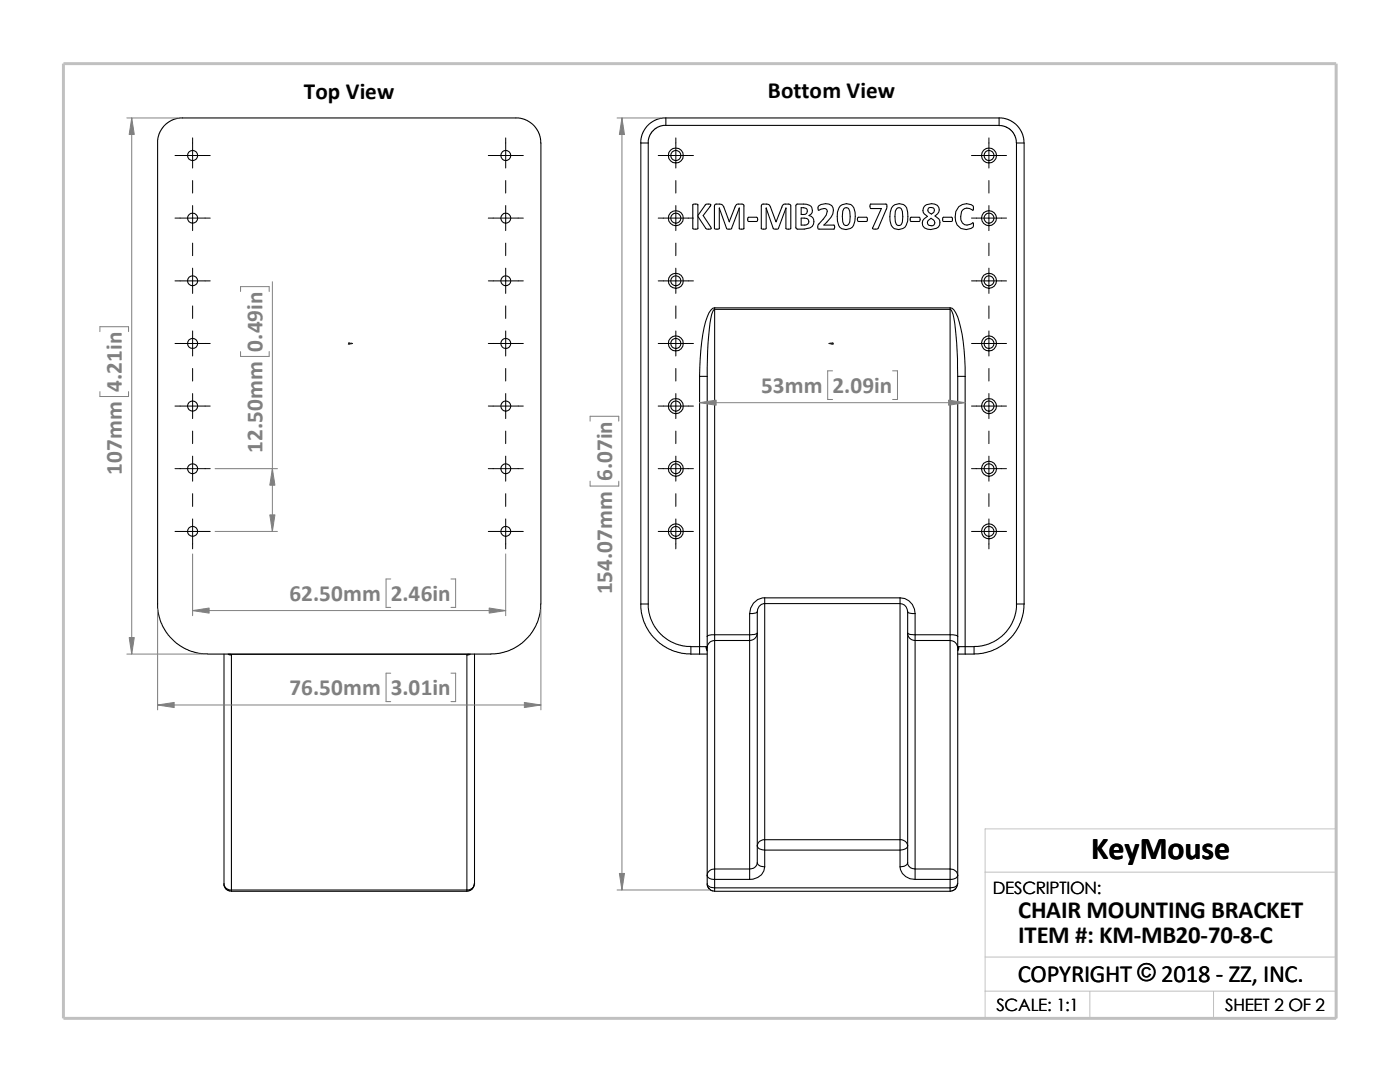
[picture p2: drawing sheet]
<svg xmlns="http://www.w3.org/2000/svg" width="279mm" height="216mm" viewBox="0 0 279 216" stroke-linecap="round" stroke-linejoin="round" font-family="sans-serif">
<path d="M196.6 174h70.1M196.6 197.8h70.1M196.6 191h70.1M217.5 197.8v5.4M242.2 197.8v5.4M26.8 203.2h239.9v-37.8h-70.1v37.8" fill="none" stroke="#c0c0c0" stroke-width=".2"/>
<path d="M12.7 12.7h254v190.5h-254z" fill="none" stroke="#c0c0c0" stroke-width=".59"/>
<g fill="none" stroke="#000" stroke-width=".21">
<path d="M31.5 28.5l.2-1.6 .9-1.7 1.5-1.1 1.7-.6h67.7l1.8 .6 1.4 1.1 1 1.7 .2 1.6v92M31.5 28.5v92.9l.4 2.3 .7 1.5 .9 1.5 1.4 1.4 1.8 1.2 1.6 .7 1.5 .4 1.6 .1M127.9 28.5v92M127.9 28.5h1.5M129.4 28.5v92M132.9 23.5l-.9 .1-1.1 .3-1.1 .7-.7 .6-1 1.7-.2 1.6M132.9 23.5h66.5M132.9 25h-.6l-.9 .3-1.1 .8-.8 1.3-.1 1.1M132.9 23.5v1.5M199.4 23.5v1.5h-66.5M199.4 23.5l.9 .1 1 .3 .8 .4 .9 .8 1 1.5 .3 1v.9M199.4 25.1l1.3 .2 1.1 .7 .7 1 .4 1.5"/>
<path d="M202.9 28.5v92M202.9 28.5h1.5v92M138.3 40.8a.73 .73 0 0 1 1 .1v2.1l1.5-2.1a.72 .72 0 0 1 1.1 0l-1.6 2.1 1.5 2.3 .1 .3-.2 .1a.72 .72 0 0 1-.9-.1l-1.5-2.4v2.4a.69 .69 0 0 1-1 0zM143.6 41.5v4.1a.62 .62 0 0 1-1 0v-4.5l.2-.4 1.4 .2 1.3 3.3M143.6 41.5l1.4 4.1a.85 .85 0 0 0 1 0l1.5-4.1M143.6 41.5h.1M145.5 44.2h.1M147.5 41.5v4.1a.72 .72 0 0 0 1 0v-4.6l-.4-.3h-.7a.62 .62 0 0 0-.7 .6l-1.2 2.9M147.5 41.5h.1M149.3 43.4l1.7-.1a.53 .53 0 0 1 0 .9h-1.6l-.2-.2zM152.9 41.5v4.1a.66 .66 0 0 1-1 0v-4.5l.2-.3 .9-.1 .5 .2 1.4 3.3 1.1-2.9a.61 .61 0 0 1 .7-.6l.9 .1 .2 .2v4.6a.66 .66 0 0 1-1 0v-4.1M152.9 41.5l1.4 4.1a.91 .91 0 0 0 1.1 0l1.4-4.1"/>
<path d="M152.9 41.5h.1M156.8 41.5h.1M158.9 40.8l.2-.1a3.5 3.5 0 0 1 2.7 .4 1.19 1.19 0 0 1-.3 1.9 1.3 1.3 0 0 1 1 1.2 1.3 1.3 0 0 1-.8 1.3l-1.2 .2h-1.4l-.3-.2zM159.9 43.5l1.1 .1a.7 .7 0 0 1 .4 .8 .7 .7 0 0 1-.8 .5h-.7zM159.9 41.4l1 .2a.69 .69 0 0 1 .2 .8 .69 .69 0 0 1-.7 .4h-.5zM163.4 41.1a2.27 2.27 0 0 1 2.6-.1 1.87 1.87 0 0 1-.2 2.4l-1.4 1.5h2a.56 .56 0 0 1 0 .8h-3.1a.91 .91 0 0 1 .1-1l1.5-1.8 .2-.7a.56 .56 0 0 0-.6-.6l-1.2 .4-.1-.5zM167.7 41.1a1.72 1.72 0 0 1 1.9-.4 1.72 1.72 0 0 1 1 1.6 4.2 4.2 0 0 1-.5 3 1.72 1.72 0 0 1-1.9 .4 1.72 1.72 0 0 1-1.1-1.6 3.7 3.7 0 0 1 .6-3zM168.4 41.7a.66 .66 0 0 1 1 0 4 4 0 0 1-.1 3.1 .62 .62 0 0 1-.9 0 4.3 4.3 0 0 1 0-3.1zM171.2 43.4l1.7-.1a.61 .61 0 0 1 0 .9h-1.6l-.2-.4zM173.7 40.8l3.2-.1 .1 .2v.6l-1.7 4.1a.82 .82 0 0 1-1.2 0l1.8-4h-2.1l-.2-.5zM178.2 41.1a1.7 1.7 0 0 1 1.9-.4 1.7 1.7 0 0 1 1 1.6 3.2 3.2 0 0 1-.9 3.3 1.68 1.68 0 0 1-2.6-1.5 4 4 0 0 1 .6-3zM178.9 41.7a.62 .62 0 0 1 1 0 4.3 4.3 0 0 1 0 3.1 .66 .66 0 0 1-1 0 4 4 0 0 1 0-3.1z"/>
<path d="M181.7 43.4l1.7-.1a.53 .53 0 0 1 0 .9h-1.6l-.1-.2zM184.5 41.1a1.97 1.97 0 0 1 2.9 .3 1.35 1.35 0 0 1-.8 1.7l.8 .6a1.31 1.31 0 0 1-.5 1.9 2.12 2.12 0 0 1-2.8-.6 1.41 1.41 0 0 1 1-1.8l-.7-.6a1.21 1.21 0 0 1 .1-1.5zM185.3 44l.5-.4 .5 .3a.64 .64 0 0 1 .2 .7 .64 .64 0 0 1-.7 .4h-.4a.64 .64 0 0 1-.1-1zM185.3 41.5a.78 .78 0 0 1 1.2 .5l-.1 .4-.5 .3-.4-.2a.65 .65 0 0 1-.2-1zM188.1 43.5l.2-.2h1.6a.61 .61 0 0 1 0 .9h-1.6l-.2-.2zM191.3 41.2a2.23 2.23 0 0 1 2.9-.1l.1 .7-.2 .2a1.43 1.43 0 0 0-2.2 .2 2.01 2.01 0 0 0 .6 2.6 2.26 2.26 0 0 0 1.7-.3l.1 .6a2.12 2.12 0 0 1-2.5 .5 2.12 2.12 0 0 1-1.2-2.3l.2-1.1zM139.6 75.1v53.9M139.6 75.1h1.5M141.1 75.1v51.9M142.6 61.4v.3M142.6 61.7v65M142.6 61.7h47"/>
<path d="M142.6 61.4h47M142.6 61.4a2.31 2.31 0 0 0-1.5 1.8 38.7 38.7 0 0 0-1.5 11.9M142.6 61.7a2.47 2.47 0 0 0-.7 1.8 66.4 66.4 0 0 0-.8 11.6M189.6 61.7a2.47 2.47 0 0 1 .8 1.8 71.6 71.6 0 0 1 .7 11.6M189.6 61.4a2.24 2.24 0 0 1 1.5 1.8 37.2 37.2 0 0 1 1.5 11.9M189.6 61.4v.3M189.6 61.7v65M191.1 75.1h1.5M191.1 75.1v51.9M192.6 75.1v53.9M152.6 119.3v1.1M152.6 119.3a3 3 0 0 0-3 3.1"/>
<path d="M152.6 119.3h27M179.6 119.3a3 3 0 0 1 3 3.1M179.6 119.3v1.1M44.7 130.5v45.9M45.5 130.5l.7 .2M45.7 130.5l.2 .1M45.9 130.6l.3 .1M45.9 130.6h47.6M46.2 130.7v46.9M93.2 130.7v46.9M93.5 130.6l-.3 .1M93.7 130.5l-.2 .1"/>
<path d="M93.9 130.5l-.7 .2M94.7 130.5v45.9a1.39 1.39 0 0 1-1.5 1.2M107.9 120.5l-.1 1.6-.4 1.6-.6 1.5-1 1.5-1.7 1.7-1.4 .9-1.6 .7-1.6 .4-1.5 .1h-56.6M127.9 120.5l.1 1.8 .6 2 .9 1.8 1.1 1.2 1.7 1.5 1.7 1 2 .5 1.9 .2M127.9 120.5h1.5M129.4 120.5l.1 1.5 .4 1.5 .7 1.5 1.2 1.5 1.6 1.3 1.5 .7 1.5 .4 1.5 .1M137.9 130.5h1.7M139.6 129h1.3M139.6 130.5h1.5M139.6 129h-1.7v1.5M139.6 129v1.5M140.9 129h.1l.1 .8"/>
<path d="M140.9 129l.2 .9M141.1 129.3v45.4M141.1 127v2.3M142.6 127.8v45.6M142.6 126.7v1.1M142.6 127.8h7M142.6 126.7h7M142.6 127.8a1.45 1.45 0 0 0-1.5 1.5M142.6 126.7a1.71 1.71 0 0 0-1.5 .3M149.6 122.4v4.3M149.6 127.8v45.6M149.6 126.7v1.1"/>
<path d="M149.6 126.7a1.92 1.92 0 0 0 1.5-.4 1.52 1.52 0 0 1-1.5 1.5M151.1 122.1v46.7M151.1 122.1a1.92 1.92 0 0 1-1.5 .3M152.6 120.4v47.2M152.6 120.4h-.2a1.57 1.57 0 0 0-1.3 1.7M152.6 120.4h27M179.6 120.4v47.2M179.6 120.4a1.55 1.55 0 0 1 1.5 1.7M181.1 122.1v46.7M181.1 122.1a1.71 1.71 0 0 0 1.5 .3M182.6 127.8h7M182.6 122.4v4.3"/>
<path d="M182.6 126.7h7M182.6 126.7a1.71 1.71 0 0 1-1.5-.4 1.45 1.45 0 0 0 1.5 1.5M182.6 127.8v45.6M182.6 126.7v1.1M189.6 127.8v45.6M189.6 127.8a1.52 1.52 0 0 1 1.5 1.5M189.6 126.7v1.1M189.6 126.7a1.92 1.92 0 0 1 1.5 .3M191.1 130.5h1.5M191.1 129.3v45.4M191.1 127v2.3M191.3 129h1.3"/>
<path d="M191.3 129l-.2 .8M191.3 129l-.2 .9M192.6 129h1.8M192.6 129v1.5M194.4 129v1.5h-1.8M202.9 120.5l-.1 1.5-.4 1.5-.8 1.5-1.2 1.5-1.6 1.3-1.4 .7-1.6 .4-1.4 .1M202.9 120.5h1.5M204.4 120.5l-.2 1.8-.6 2-1.3 2.4-1.4 1.4-1.8 1.2-1.6 .7-1.5 .4-1.6 .1M44.7 176.4l.1 .6 .4 .5 1 .3M44.7 176.4a1.32 1.32 0 0 0 1.5 1.2M46.2 177.6v.2M46.2 177.8h47"/>
<path d="M46.2 177.6h47M93.2 177.6v.2M94.7 176.4l-.4 .9-.4 .4-.7 .1M141.1 174.7a1.23 1.23 0 0 0 1.5 .8M141.1 176.4a1.34 1.34 0 0 0 1.5 .8M141.1 174.7v1.7M141.1 176.4l.2 .6 .3 .5 1 .3M142.6 173.4v2.1M142.6 177.2v.6M142.6 177.8h47M142.6 175.5h7M142.6 177.2h47"/>
<path d="M142.6 175.5v1.7M142.6 173.4h7M142.6 173.4a1.39 1.39 0 0 0-1.5 1.3M149.6 173.4v2.1M151.1 168.8a1.3 1.3 0 0 0 1.5 .8M151.1 172.2a1.34 1.34 0 0 0 1.5 .8M151.1 172.2a1.39 1.39 0 0 1-1.5 1.2M151.1 168.8v3.4M152.6 167.6v2M152.6 173a2.69 2.69 0 0 1-3 2.5M152.6 169.6h27M152.6 167.6h27"/>
<path d="M152.6 169.6v3.4M152.6 167.6a1.32 1.32 0 0 0-1.5 1.2M179.6 167.6v2M179.6 167.6a1.39 1.39 0 0 1 1.5 1.2M179.6 173a2.74 2.74 0 0 0 3 2.5M179.6 169.6v3.4M181.1 168.8a1.41 1.41 0 0 1-1.5 .8M181.1 172.2a1.46 1.46 0 0 1-1.5 .8M181.1 172.2a1.33 1.33 0 0 0 1.5 1.2M181.1 168.8v3.4M182.6 175.5h7M182.6 173.4h7"/>
<path d="M182.6 173.4v2.1M189.6 173.4v2.1M189.6 173.4a1.47 1.47 0 0 1 1.5 1.3M189.6 177.2v.6M189.6 175.5v1.7M191.1 176.4l-.3 .9-.5 .4-.7 .1M191.1 174.7v1.7a1.46 1.46 0 0 1-1.5 .8M191.1 174.7a1.33 1.33 0 0 1-1.5 .8"/>
<circle cx="38.4" cy="31" r="1.01"/>
<circle cx="100.9" cy="31" r="1"/>
<circle cx="134.9" cy="31" r="1.5"/>
<circle cx="134.9" cy="31" r="1.01"/>
<circle cx="197.4" cy="31" r="1"/>
<circle cx="197.4" cy="31" r="1.49"/>
<circle cx="38.4" cy="56" r="1"/>
<circle cx="38.4" cy="43.5" r="1"/>
<circle cx="100.9" cy="56" r=".99"/>
<circle cx="100.9" cy="43.5" r=".99"/>
<circle cx="134.9" cy="56" r="1"/>
<circle cx="134.9" cy="43.5" r="1.51"/>
<circle cx="134.9" cy="56" r="1.51"/>
<circle cx="134.9" cy="43.5" r="1"/>
<circle cx="197.4" cy="56" r=".99"/>
<circle cx="197.4" cy="43.5" r=".99"/>
<circle cx="197.4" cy="43.5" r="1.5"/>
<circle cx="197.4" cy="56" r="1.5"/>
<circle cx="38.4" cy="68.5" r="1"/>
<circle cx="100.9" cy="68.5" r=".99"/>
<circle cx="134.9" cy="68.5" r="1.5"/>
<circle cx="134.9" cy="68.5" r="1"/>
<circle cx="197.4" cy="68.5" r="1.49"/>
<circle cx="197.4" cy="68.5" r=".99"/>
<circle cx="38.4" cy="81" r="1.01"/>
<circle cx="38.4" cy="93.5" r="1"/>
<circle cx="100.9" cy="81" r="1"/>
<circle cx="100.9" cy="93.5" r=".99"/>
<circle cx="134.9" cy="81" r="1.01"/>
<circle cx="134.9" cy="93.5" r="1.51"/>
<circle cx="134.9" cy="81" r="1.51"/>
<circle cx="134.9" cy="93.5" r="1"/>
<circle cx="197.4" cy="81" r="1"/>
<circle cx="197.4" cy="93.5" r=".99"/>
<circle cx="197.4" cy="81.1" r="1.5"/>
<circle cx="197.4" cy="93.5" r="1.5"/>
<circle cx="38.4" cy="106" r="1"/>
<circle cx="100.9" cy="106" r=".99"/>
<circle cx="134.9" cy="106" r="1.5"/>
<circle cx="134.9" cy="106" r="1"/>
<circle cx="197.4" cy="106" r="1.49"/>
<circle cx="197.4" cy="106" r=".99"/>
</g>
<g fill="#00f" stroke="#00f" stroke-width=".2">
<path d="M70 68.5h.4l-.4 .1z"/>
<path d="M165.4 68.5h.4v.1z"/>
</g>
<path d="M69.6 68.5h.8M69.6 68.4l.2 .3M69.7 68.5h.1M69.7 68.4v.3M69.8 68.4l-.3 .3M165.4 68.5h.9M166 68.4l.3 .3M166.1 68.5h.1M166.1 68.4v.3M166.2 68.4l-.3 .3" fill="none" stroke="#00f" stroke-width=".2"/>
<g fill="none" stroke="#000" stroke-width=".2">
<path d="M34.9 31h7.1M38.4 27.5v6M38.4 36v2.5M97.5 31h6.9M100.9 27.5v6M100.9 36v2.5M131.4 31h7M134.9 27.5v6M134.9 36v2.5M193.9 31h7M197.4 27.5v6M197.4 36v2.5"/>
<path d="M34.9 56h7.1M34.9 43.5h7.1M38.4 41v5M38.4 48.5v2.5M38.4 53.5v5M97.5 56h6.9M97.5 43.5h6.9M100.9 41v5M100.9 48.5v2.5M100.9 53.5v5M131.4 56h7M131.4 43.5h7"/>
<path d="M134.9 41v5M134.9 48.5v2.5M134.9 53.5v5M193.9 56h7M193.9 43.5h7M197.4 41v5M197.4 48.5v2.5M197.4 53.5v5M34.9 68.5h7.1M38.4 61v2.5M38.4 66v5M38.4 73.5v2.5"/>
<path d="M38.4 78.5v5M97.5 68.5h6.9M100.9 61v2.5M100.9 66v5M100.9 73.5v2.5M100.9 78.5v5M131.4 68.5h7M134.9 61v2.5M134.9 66v5M134.9 73.5v2.5M134.9 78.5v5M193.9 68.5h7"/>
<path d="M197.4 61v2.5M197.4 66v5M197.4 73.5v2.5M197.4 78.5v5M34.9 93.5h7.1M34.9 81h7.1M38.4 86v2.5M38.4 91v5M38.4 98.5v2.5M97.5 93.5h6.9M97.5 81h6.9M100.9 86v2.5"/>
<path d="M100.9 91v5M100.9 98.5v2.5M131.4 93.5h7M131.4 81h7M134.9 86v2.5M134.9 91v5M134.9 98.5v2.5M193.9 93.5h7M193.9 81h7M197.4 86v2.5M197.4 91v5M197.4 98.5v2.5"/>
<path d="M34.9 106h7.1M38.4 103.5v6M97.5 106h6.9M100.9 103.5v6M131.4 106h7M134.9 103.5v6M193.9 106h7M197.4 103.5v6"/>
</g>
<g fill="none" stroke="#808080" stroke-width=".2">
<path d="M25.3 23.5h10.1M26.3 23.5v107M123.1 23.5h8.8M124.1 23.5v154.1M48 58.2v-1h5.7v1M54.4 56.2v49.8M19.9 66.2v-1h5.8v1M19.9 78.1v1h5.8v-1M48 70.1v1h5.7v-1M166.2 74h-1v5.7h1M178.1 74h1v5.7h-1M42.9 93.5h12.5"/>
<path d="M117.8 84v-.9h5.7v.9M117.8 96v1h5.7v-1M139.6 80.3h53M38.4 110.5v12.4M42.9 106h12.5M78 115.5h-1v5.7h1M90 115.5h.9v5.7h-.9M100.9 110.5v12.4M25.3 130.5h15.1M31.5 121.5v20.1M38.4 121.8h62.5M78 134.3h-1v5.7h1"/>
<path d="M90 134.3h.9v5.7h-.9M107.9 121.5v20.1M31.5 140.7h76.4M123.1 177.6h18.5"/>
</g>
<g fill="#808080" stroke="#808080" stroke-width=".2">
<path d="M38.4 121.8l3.3-.5v1z"/>
<path d="M97.6 121.3l3.3 .5-3.3 .5z"/>
<path d="M25.8 127.2h1l-.5 3.3z"/>
<path d="M26.3 23.5l.5 3.3h-1z"/>
<path d="M104.6 140.2l3.3 .5-3.3 .5z"/>
<path d="M31.5 140.7l3.3-.5v1z"/>
<path d="M54.4 93.5l.5 3.3h-1.1z"/>
<path d="M53.8 102.7h1.1l-.5 3.3z"/>
<path d="M139.6 80.3l3.3-.5v1.1z"/>
<path d="M189.3 79.8l3.3 .5-3.3 .6z"/>
<path d="M123.6 174.3h1l-.5 3.3z"/>
<path d="M124.1 23.5l.5 3.3h-1z"/>
</g>
<text font-size="6.4" x="217.8" y="171.4">KeyMouse</text>
<g font-size="4.9">
<text x="203.2" y="183.2">CHAIR MOUNTING BRACKET</text>
<text x="203.2" y="188.1">ITEM #: KM-MB20-70-8-C</text>
<text x="203.1" y="195.9">COPYRIGHT © 2018 - ZZ, INC.</text>
<text x="203.1" y="195.9">COPYRIGHT ©</text>
</g>
<g font-size="4.6">
<text x="60.6" y="19.7">Top View</text>
<text x="153.2" y="19.6">Bottom View</text>
</g>
<g font-size="4.6" fill="#808080">
<text x="52.4" y="70.1" transform="rotate(-90 52.4 70.1)">0.49in</text>
<text x="24.3" y="78.1" transform="rotate(-90 24.3 78.1)">4.21in</text>
<text x="151.9" y="78.5">53mm</text>
<text x="166.2" y="78.5">2.09in</text>
<text x="24.3" y="94.8" transform="rotate(-90 24.3 94.8)">107mm</text>
<text x="52.4" y="90.4" transform="rotate(-90 52.4 90.4)">12.50mm</text>
<text x="122.2" y="96" transform="rotate(-90 122.2 96)">6.07in</text>
<text x="57.7" y="120">62.50mm</text>
<text x="78" y="120">2.46in</text>
<text x="122.2" y="118.6" transform="rotate(-90 122.2 118.6)">154.07mm</text>
<text x="57.7" y="138.8">76.50mm</text>
<text x="78" y="138.8">3.01in</text>
</g>
<g font-size="3.4">
<text x="198.2" y="178.5">DESCRIPTION:</text>
<text x="198.8" y="201.7">SCALE: 1:1</text>
<text x="244.5" y="201.7">SHEET 2 OF 2</text>
</g>
</svg>
